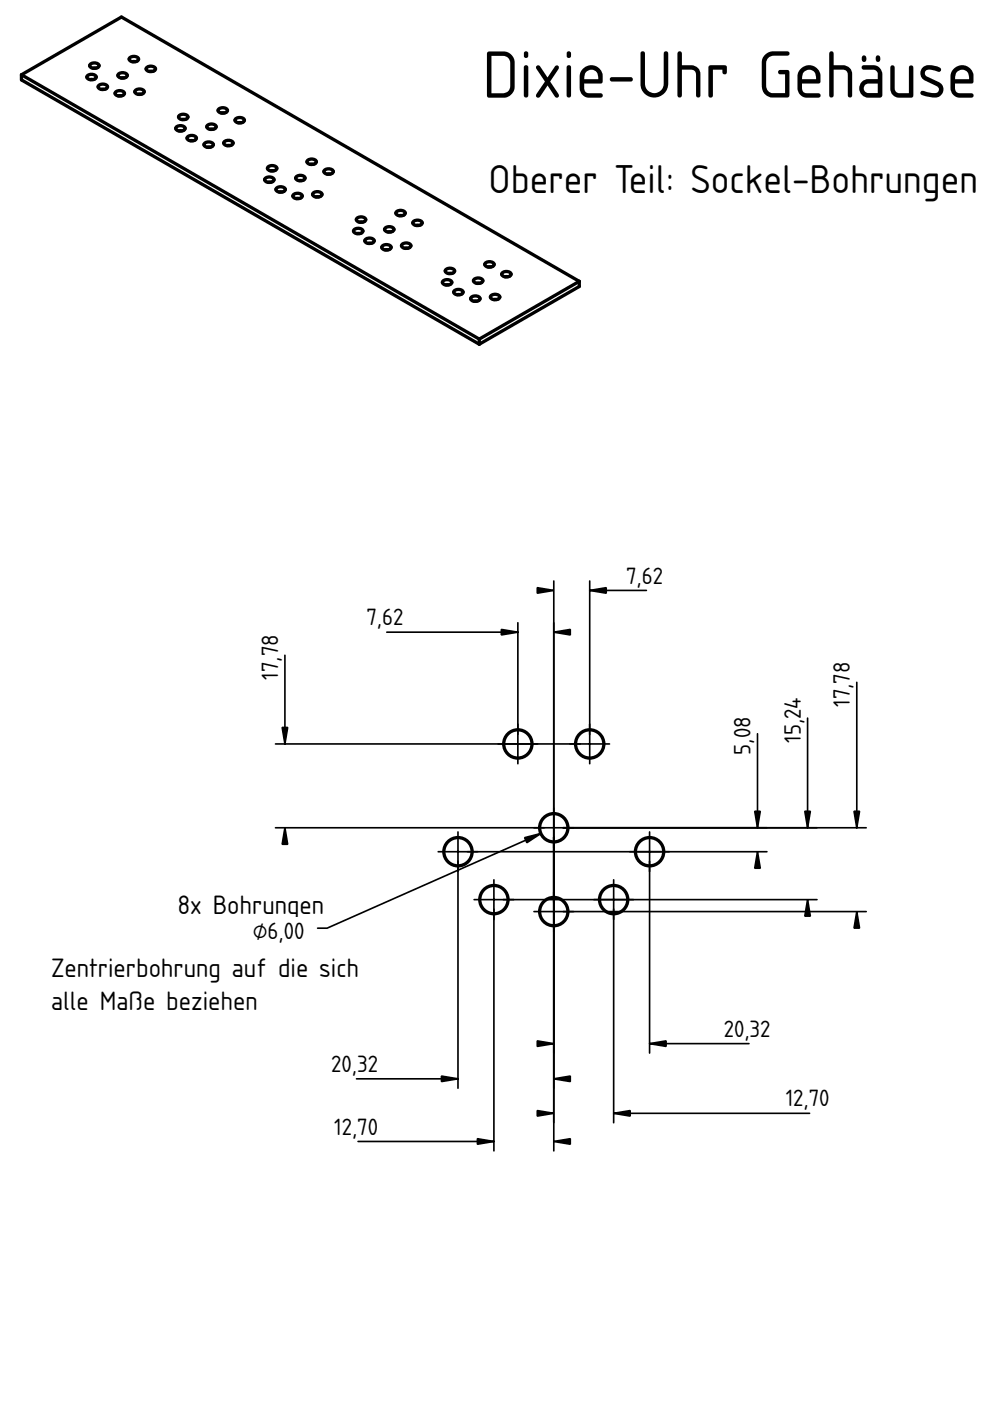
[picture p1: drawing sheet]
<svg xmlns="http://www.w3.org/2000/svg" width="210mm" height="297mm" viewBox="0 0 210 297" stroke-linecap="round" stroke-linejoin="round" font-family="sans-serif">
<path d="M117.4 175.5h.1" fill="none" stroke="#000" stroke-width=".21"/>
<g fill="#fff">
<circle cx="104.7" cy="190.7" r="3"/>
<circle cx="125" cy="157.7" r="3"/>
<circle cx="117.4" cy="193.3" r="3"/>
<circle cx="109.8" cy="157.7" r="3"/>
<circle cx="117.4" cy="175.5" r="3"/>
</g>
<path d="M117.4 175.5h.1" fill="none" stroke="#000" stroke-width=".21"/>
<g fill="#fff">
<circle cx="97.1" cy="180.6" r="3"/>
<circle cx="137.7" cy="180.6" r="3"/>
<circle cx="130.1" cy="190.7" r="3"/>
</g>
<g fill="none" stroke="#000" stroke-width=".7">
<circle cx="109.8" cy="157.7" r="3"/>
<circle cx="125" cy="157.7" r="3"/>
<circle cx="117.4" cy="175.5" r="3"/>
<circle cx="97.1" cy="180.6" r="3"/>
<circle cx="104.7" cy="190.7" r="3"/>
<circle cx="117.4" cy="193.3" r="3"/>
<circle cx="130.1" cy="190.7" r="3"/>
<circle cx="137.7" cy="180.6" r="3"/>
</g>
<g fill="#000" stroke="#000" stroke-width=".35">
<path d="M106.3 133.5l3.5 .5-3.5 .6zM117.4 134l3.5-.5v1.1zM113.9 124.6l3.5 .6-3.5 .6zM125 125.2l3.5-.6v1.2zM59.8 154.2h1.2l-.6 3.5zM60.4 175.5l.6 3.5h-1.2zM111.2 177.6l3.5-.9-3 2zM160 172h1.2l-.6 3.5zM170.6 172h1.2l-.6 3.5zM181.1 172h1.1l-.5 3.5zM160.6 180.6l.6 3.5h-1.2zM171.2 190.7l.6 3.5h-1.2z"/>
<path d="M181.7 193.3l.5 3.5h-1.1zM93.6 228.1l3.5 .6-3.5 .6zM113.9 220.7l3.5 .6-3.5 .6zM113.9 235.5l3.5 .5-3.5 .6zM117.4 228.7l3.5-.6v1.2zM130.1 236l3.5-.5v1.1zM137.7 221.3l3.5-.6v1.2zM101.2 241.4l3.5 .6-3.5 .6zM117.4 242l3.5-.6v1.2z"/>
<path d="M109.8 153.5v8.4zM105.6 157.7h8.4z" fill-rule="evenodd"/>
<path d="M117.4 171.3v8.4zM113.2 175.5h8.4z" fill-rule="evenodd"/>
<path d="M125 153.5v8.4zM120.8 157.7h8.4z" fill-rule="evenodd"/>
<path d="M97.1 176.4v8.4zM92.9 180.6h8.4z" fill-rule="evenodd"/>
<path d="M104.7 186.5v8.4zM100.5 190.7h8.4z" fill-rule="evenodd"/>
<path d="M117.4 189.1v8.4zM113.2 193.3h8.4z" fill-rule="evenodd"/>
<path d="M130.1 186.5v8.4zM125.9 190.7h8.4z" fill-rule="evenodd"/>
<path d="M137.7 176.4v8.4zM133.5 180.6h8.4z" fill-rule="evenodd"/>
</g>
<path d="M63.7 38.3h.1M117.4 175.5h.1" fill="none" stroke="#000" stroke-width=".21"/>
<g fill="none" stroke="#000" stroke-width=".35">
<path d="M60.4 138.9v18.8M82 134h27.8M109.8 132v23.7M117.4 123.2v120.8M125 123.2v32.5M125 125.2h12.1M58.4 157.7h64.6M160.6 155.6v19.9M171.2 152.3v23.2M181.7 144.7v30.8M58.4 175.5h57M114.7 176.7l-45.4 20.1h-2"/>
<path d="M119.4 175.5h64.3M97.1 182.6v48.1M99.1 180.6h63.5M104.7 192.7v51.3M106.7 190.7h66.5M119.4 193.3h64.3M130.1 192.7v45.3M137.7 182.6v40.7M75.6 228.7h21.5M130.1 236h41.5M137.7 221.3h21.1M75.9 242h28.8"/>
</g>
<path d="M4.6 15.9l21.2-12.3 97 56.1v1l-21.2 12.3-97-56.1z" fill-rule="evenodd" fill="#fff"/>
<path d="M63.7 38.3h.1" fill="none" stroke="#000" stroke-width=".21"/>
<path d="M4.6 15.9l21.2-12.3 97 56.1-21.2 12.2z" fill-rule="evenodd" fill="#fff"/>
<path d="M63.7 38.3h.1" fill="none" stroke="#000" stroke-width=".21"/>
<path d="M4.6 15.9l97 56v1.1l-97-56.1z" fill-rule="evenodd" fill="#fff"/>
<path d="M63.7 38.3h.1" fill="none" stroke="#000" stroke-width=".21"/>
<g fill="#fff">
<path d="M101.6 71.9l21.2-12.2v1l-21.2 12.3z" fill-rule="evenodd"/>
<path d="M19.1 13.7a1.25 1.25 0 0 1 1.9 .2 1.14 1.14 0 0 1-2 0z" fill-rule="evenodd"/>
<path d="M39.7 29.1a1.25 1.25 0 0 1 1.9 .2 1.14 1.14 0 0 1-2 0z" fill-rule="evenodd"/>
<path d="M25.1 15.8a1.25 1.25 0 0 1 1.9 .2 1.14 1.14 0 0 1-2 0z" fill-rule="evenodd"/>
<path d="M37.3 27a1.25 1.25 0 0 1 2 .2 1.14 1.14 0 0 1-2 0z" fill-rule="evenodd"/>
<path d="M99.9 63.1a1.25 1.25 0 0 1 1.9 .2 1.14 1.14 0 0 1-2 0z" fill-rule="evenodd"/>
<path d="M31.1 14.4a1.25 1.25 0 0 1 1.9 .2 1.14 1.14 0 0 1-2 0z" fill-rule="evenodd"/>
<path d="M100.5 59.3a1.25 1.25 0 0 1 1.9 .2 1.14 1.14 0 0 1-2 0z" fill-rule="evenodd"/>
<path d="M77.4 50.8a1.25 1.25 0 0 1 1.9 .3 1.14 1.14 0 0 1-2 0z" fill-rule="evenodd"/>
<path d="M84 45a1.25 1.25 0 0 1 1.9 .2 1.14 1.14 0 0 1-2 0z" fill-rule="evenodd"/>
<path d="M49.9 25.3a1.25 1.25 0 0 1 1.9 .2 1.14 1.14 0 0 1-2 0z" fill-rule="evenodd"/>
<path d="M81.6 48.4a1.25 1.25 0 0 1 1.9 .2 1.14 1.14 0 0 1-2 0z" fill-rule="evenodd"/>
<path d="M94.5 57.2a1.25 1.25 0 0 1 1.9 .2 1.14 1.14 0 0 1-2 0z" fill-rule="evenodd"/>
<path d="M106.4 57.9a1.25 1.25 0 0 1 2 .2 1.14 1.14 0 0 1-2 0z" fill-rule="evenodd"/>
<path d="M43.3 30.4a1.25 1.25 0 0 1 1.9 .3 1.14 1.14 0 0 1-2 0z" fill-rule="evenodd"/>
<path d="M47.5 30.1a1.25 1.25 0 0 1 1.9 .2 1.14 1.14 0 0 1-2 0z" fill-rule="evenodd"/>
<path d="M81 52.2a1.25 1.25 0 0 1 1.9 .2 1.14 1.14 0 0 1-2 0z" fill-rule="evenodd"/>
<path d="M58.6 39.9a1.25 1.25 0 0 1 1.9 .3 1.14 1.14 0 0 1-2 0z" fill-rule="evenodd"/>
<path d="M65.2 34.1a1.25 1.25 0 0 1 1.9 .2 1.14 1.14 0 0 1-2 0z" fill-rule="evenodd"/>
<path d="M68.7 36.1a1.25 1.25 0 0 1 2 .3 1.14 1.14 0 0 1-2 0z" fill-rule="evenodd"/>
<path d="M56.2 37.9a1.25 1.25 0 0 1 1.9 .2 1.14 1.14 0 0 1-2 0z" fill-rule="evenodd"/>
<path d="M62.8 37.5a1.25 1.25 0 0 1 1.9 .3 1.14 1.14 0 0 1-2 0z" fill-rule="evenodd"/>
</g>
<path d="M63.7 38.3h.1" fill="none" stroke="#000" stroke-width=".21"/>
<g fill="#fff">
<path d="M56.8 35.5a1.25 1.25 0 0 1 1.9 .2 1.14 1.14 0 0 1-2 0z" fill-rule="evenodd"/>
<path d="M62.2 41.3a1.25 1.25 0 0 1 1.9 .3 1.14 1.14 0 0 1-2 0z" fill-rule="evenodd"/>
<path d="M66.4 41a1.25 1.25 0 0 1 1.9 .2 1.14 1.14 0 0 1-2 0z" fill-rule="evenodd"/>
<path d="M75.6 46.3a1.25 1.25 0 0 1 1.9 .3 1.14 1.14 0 0 1-1.9 0z" fill-rule="evenodd"/>
<path d="M87.6 47a1.25 1.25 0 0 1 1.9 .3 1.14 1.14 0 0 1-2 0z" fill-rule="evenodd"/>
<path d="M28.7 19.2a1.25 1.25 0 0 1 1.9 .2 1.14 1.14 0 0 1-2 0z" fill-rule="evenodd"/>
<path d="M43.9 26.6a1.25 1.25 0 0 1 1.9 .3 1.14 1.14 0 0 1-2 0z" fill-rule="evenodd"/>
<path d="M75 48.8a1.25 1.25 0 0 1 2 .2 1.14 1.14 0 0 1-2 0z" fill-rule="evenodd"/>
<path d="M37.9 24.6a1.25 1.25 0 0 1 2 .2 1.14 1.14 0 0 1-2 0z" fill-rule="evenodd"/>
<path d="M46.3 23.2a1.25 1.25 0 0 1 1.9 .2 1.14 1.14 0 0 1-2 0z" fill-rule="evenodd"/>
<path d="M20.9 18.2a1.25 1.25 0 0 1 1.9 .2 1.14 1.14 0 0 1-2 0z" fill-rule="evenodd"/>
<path d="M27.5 12.3a1.25 1.25 0 0 1 1.9 .2 1.14 1.14 0 0 1-2 0z" fill-rule="evenodd"/>
<path d="M104.1 62.7a1.25 1.25 0 0 1 1.9 .3 1.14 1.14 0 0 1-2 0z" fill-rule="evenodd"/>
<path d="M93.9 59.6a1.25 1.25 0 0 1 1.9 .3 1.14 1.14 0 0 1-2 0z" fill-rule="evenodd"/>
<path d="M96.3 61.7a1.25 1.25 0 0 1 1.9 .2 1.14 1.14 0 0 1-2 0z" fill-rule="evenodd"/>
<path d="M102.9 55.8a1.25 1.25 0 0 1 1.9 .3 1.14 1.14 0 0 1-2 0z" fill-rule="evenodd"/>
<path d="M18.5 16.1a1.25 1.25 0 0 1 1.9 .2 1.14 1.14 0 0 1-2 0z" fill-rule="evenodd"/>
<path d="M85.2 51.9a1.25 1.25 0 0 1 1.9 .2 1.14 1.14 0 0 1-2 0z" fill-rule="evenodd"/>
<path d="M24.5 19.6a1.25 1.25 0 0 1 1.9 .2 1.14 1.14 0 0 1-2 0z" fill-rule="evenodd"/>
<path d="M19.1 13.7a1.25 1.25 0 0 1 1.9 .2 1.14 1.14 0 0 1-2 0z" fill-rule="evenodd"/>
<path d="M99.9 63.1a1.25 1.25 0 0 1 1.9 .2 1.14 1.14 0 0 1-2 0z" fill-rule="evenodd"/>
<path d="M25.1 15.8a1.25 1.25 0 0 1 1.9 .2 1.14 1.14 0 0 1-2 0z" fill-rule="evenodd"/>
<path d="M39.7 29.1a1.25 1.25 0 0 1 1.9 .2 1.14 1.14 0 0 1-2 0z" fill-rule="evenodd"/>
<path d="M100.5 59.3a1.25 1.25 0 0 1 1.9 .2 1.14 1.14 0 0 1-2 0z" fill-rule="evenodd"/>
<path d="M37.3 27a1.25 1.25 0 0 1 2 .2 1.14 1.14 0 0 1-2 0z" fill-rule="evenodd"/>
<path d="M31.1 14.4a1.25 1.25 0 0 1 1.9 .2 1.14 1.14 0 0 1-2 0z" fill-rule="evenodd"/>
<path d="M81.6 48.4a1.25 1.25 0 0 1 1.9 .2 1.14 1.14 0 0 1-2 0z" fill-rule="evenodd"/>
<path d="M84 45a1.25 1.25 0 0 1 1.9 .2 1.14 1.14 0 0 1-2 0z" fill-rule="evenodd"/>
<path d="M77.4 50.8a1.25 1.25 0 0 1 1.9 .3 1.14 1.14 0 0 1-2 0z" fill-rule="evenodd"/>
<path d="M43.3 30.4a1.25 1.25 0 0 1 1.9 .3 1.14 1.14 0 0 1-2 0z" fill-rule="evenodd"/>
<path d="M49.9 25.3a1.25 1.25 0 0 1 1.9 .2 1.14 1.14 0 0 1-2 0z" fill-rule="evenodd"/>
<path d="M96.3 61.7a1.25 1.25 0 0 1 1.9 .2 1.14 1.14 0 0 1-2 0z" fill-rule="evenodd"/>
<path d="M28.7 19.2a1.25 1.25 0 0 1 1.9 .2 1.14 1.14 0 0 1-2 0z" fill-rule="evenodd"/>
<path d="M68.7 36.1a1.25 1.25 0 0 1 2 .3 1.14 1.14 0 0 1-2 0z" fill-rule="evenodd"/>
<path d="M56.2 37.9a1.25 1.25 0 0 1 1.9 .2 1.14 1.14 0 0 1-2 0z" fill-rule="evenodd"/>
<path d="M58.6 39.9a1.25 1.25 0 0 1 1.9 .3 1.14 1.14 0 0 1-2 0z" fill-rule="evenodd"/>
<path d="M62.8 37.5a1.25 1.25 0 0 1 1.9 .3 1.14 1.14 0 0 1-2 0z" fill-rule="evenodd"/>
</g>
<path d="M63.7 38.3h.1" fill="none" stroke="#000" stroke-width=".21"/>
<g fill="#fff">
<path d="M65.2 34.1a1.25 1.25 0 0 1 1.9 .2 1.14 1.14 0 0 1-2 0z" fill-rule="evenodd"/>
<path d="M62.2 41.3a1.25 1.25 0 0 1 1.9 .3 1.14 1.14 0 0 1-2 0z" fill-rule="evenodd"/>
<path d="M56.8 35.5a1.25 1.25 0 0 1 1.9 .2 1.14 1.14 0 0 1-2 0z" fill-rule="evenodd"/>
<path d="M66.4 41a1.25 1.25 0 0 1 1.9 .2 1.14 1.14 0 0 1-2 0z" fill-rule="evenodd"/>
<path d="M47.5 30.1a1.25 1.25 0 0 1 1.9 .2 1.14 1.14 0 0 1-2 0z" fill-rule="evenodd"/>
<path d="M75.6 46.3a1.25 1.25 0 0 1 1.9 .3 1.14 1.14 0 0 1-1.9 0z" fill-rule="evenodd"/>
<path d="M87.6 47a1.25 1.25 0 0 1 1.9 .3 1.14 1.14 0 0 1-2 0z" fill-rule="evenodd"/>
<path d="M43.9 26.6a1.25 1.25 0 0 1 1.9 .3 1.14 1.14 0 0 1-2 0z" fill-rule="evenodd"/>
<path d="M24.5 19.6a1.25 1.25 0 0 1 1.9 .2 1.14 1.14 0 0 1-2 0z" fill-rule="evenodd"/>
<path d="M81 52.2a1.25 1.25 0 0 1 1.9 .2 1.14 1.14 0 0 1-2 0z" fill-rule="evenodd"/>
<path d="M75 48.8a1.25 1.25 0 0 1 2 .2 1.14 1.14 0 0 1-2 0z" fill-rule="evenodd"/>
<path d="M106.4 57.9a1.25 1.25 0 0 1 2 .2 1.14 1.14 0 0 1-2 0z" fill-rule="evenodd"/>
<path d="M94.5 57.2a1.25 1.25 0 0 1 1.9 .2 1.14 1.14 0 0 1-2 0z" fill-rule="evenodd"/>
<path d="M46.3 23.2a1.25 1.25 0 0 1 1.9 .2 1.14 1.14 0 0 1-2 0z" fill-rule="evenodd"/>
<path d="M37.9 24.6a1.25 1.25 0 0 1 2 .2 1.14 1.14 0 0 1-2 0z" fill-rule="evenodd"/>
<path d="M85.2 51.9a1.25 1.25 0 0 1 1.9 .2 1.14 1.14 0 0 1-2 0z" fill-rule="evenodd"/>
<path d="M93.9 59.6a1.25 1.25 0 0 1 1.9 .3 1.14 1.14 0 0 1-2 0z" fill-rule="evenodd"/>
<path d="M20.9 18.2a1.25 1.25 0 0 1 1.9 .2 1.14 1.14 0 0 1-2 0z" fill-rule="evenodd"/>
<path d="M27.5 12.3a1.25 1.25 0 0 1 1.9 .2 1.14 1.14 0 0 1-2 0z" fill-rule="evenodd"/>
<path d="M18.5 16.1a1.25 1.25 0 0 1 1.9 .2 1.14 1.14 0 0 1-2 0z" fill-rule="evenodd"/>
<path d="M104.1 62.7a1.25 1.25 0 0 1 1.9 .3 1.14 1.14 0 0 1-2 0z" fill-rule="evenodd"/>
<path d="M102.9 55.8a1.25 1.25 0 0 1 1.9 .3 1.14 1.14 0 0 1-2 0z" fill-rule="evenodd"/>
<path d="M107 58.7h.7z" fill-rule="evenodd"/>
<path d="M95.1 58h.6z" fill-rule="evenodd"/>
<path d="M28.1 13.1h.6z" fill-rule="evenodd"/>
<path d="M103.4 56.6h.7z" fill-rule="evenodd"/>
<path d="M21.5 19h.6z" fill-rule="evenodd"/>
<path d="M104.6 63.5h.7z" fill-rule="evenodd"/>
<path d="M81.6 53h.7z" fill-rule="evenodd"/>
<path d="M38.5 25.3h.7z" fill-rule="evenodd"/>
<path d="M46.9 24h.7z" fill-rule="evenodd"/>
<path d="M48.1 30.9h.7z" fill-rule="evenodd"/>
<path d="M50.5 26h.7z" fill-rule="evenodd"/>
<path d="M78 51.6h.7z" fill-rule="evenodd"/>
<path d="M75.6 49.5h.7z" fill-rule="evenodd"/>
<path d="M31.6 15.2h.7z" fill-rule="evenodd"/>
<path d="M88.2 47.8h.7z" fill-rule="evenodd"/>
<path d="M76.2 47.1h.7z" fill-rule="evenodd"/>
<path d="M65.7 34.8h.7z" fill-rule="evenodd"/>
<path d="M59.2 40.7h.6z" fill-rule="evenodd"/>
<path d="M57.4 36.2h.6z" fill-rule="evenodd"/>
<path d="M63.4 38.3h.6z" fill-rule="evenodd"/>
</g>
<path d="M63.7 38.3h.1" fill="none" stroke="#000" stroke-width=".21"/>
<g fill="#fff">
<path d="M56.8 38.6h.6z" fill-rule="evenodd"/>
<path d="M69.3 36.9h.7z" fill-rule="evenodd"/>
<path d="M62.8 42.1h.6z" fill-rule="evenodd"/>
<path d="M40.3 29.8h.7z" fill-rule="evenodd"/>
<path d="M66.9 41.8h.7z" fill-rule="evenodd"/>
<path d="M94.5 60.4h.6z" fill-rule="evenodd"/>
<path d="M43.9 31.2h.7z" fill-rule="evenodd"/>
<path d="M44.5 27.4h.7z" fill-rule="evenodd"/>
<path d="M37.9 27.8h.7z" fill-rule="evenodd"/>
<path d="M29.2 20h.7z" fill-rule="evenodd"/>
<path d="M19.1 16.9h.6z" fill-rule="evenodd"/>
<path d="M84.6 45.7h.7z" fill-rule="evenodd"/>
<path d="M82.2 49.2h.7z" fill-rule="evenodd"/>
<path d="M101 60.1h.7z" fill-rule="evenodd"/>
<path d="M25.7 16.5h.6z" fill-rule="evenodd"/>
<path d="M100.5 63.9h.6z" fill-rule="evenodd"/>
<path d="M85.8 52.6h.7z" fill-rule="evenodd"/>
<path d="M19.7 14.5h.6z" fill-rule="evenodd"/>
<path d="M96.9 62.5h.6z" fill-rule="evenodd"/>
<path d="M25.1 20.3h.6z" fill-rule="evenodd"/>
</g>
<g fill="none" stroke="#000" stroke-width=".7">
<path d="M4.6 15.9v1l97 56.1M4.6 15.9l21.2-12.3 97 56.1M4.6 15.9l97 56M18.5 16.1a1.25 1.25 0 0 1 1.9 .2 1.15 1.15 0 0 1-2 0zM19.1 16.9h.6M19.1 13.7a1.25 1.25 0 0 1 1.9 .2 1.15 1.15 0 0 1-2 0zM19.7 14.5h.6M20.9 18.2a1.25 1.25 0 0 1 1.9 .2 1.15 1.15 0 0 1-2 0zM21.5 19h.6M24.5 19.6a1.25 1.25 0 0 1 1.9 .2 1.15 1.15 0 0 1-2 0zM25.1 15.8a1.25 1.25 0 0 1 1.9 .2 1.15 1.15 0 0 1-2 0zM25.7 16.5h.6"/>
<path d="M27.5 12.3a1.25 1.25 0 0 1 1.9 .2 1.15 1.15 0 0 1-2 0zM28.1 13.1h.6M28.7 19.2a1.25 1.25 0 0 1 1.9 .2 1.15 1.15 0 0 1-2 0zM29.2 20h.7M31.1 14.4a1.25 1.25 0 0 1 1.9 .2 1.15 1.15 0 0 1-2 0zM31.6 15.2h.7M25.1 20.3h.6M37.3 27a1.25 1.25 0 0 1 2 .2 1.15 1.15 0 0 1-2 0zM37.9 27.8h.7M37.9 24.6a1.25 1.25 0 0 1 2 .2 1.15 1.15 0 0 1-2 0zM38.5 25.3h.7M39.7 29.1a1.25 1.25 0 0 1 1.9 .2 1.15 1.15 0 0 1-2 0z"/>
<path d="M40.3 29.8h.7M43.3 30.4a1.25 1.25 0 0 1 1.9 .3 1.15 1.15 0 0 1-2 0zM43.9 31.2h.7M43.9 26.6a1.25 1.25 0 0 1 1.9 .3 1.15 1.15 0 0 1-2 0zM44.5 27.4h.7M46.3 23.2a1.25 1.25 0 0 1 1.9 .2 1.15 1.15 0 0 1-2 0zM46.9 24h.7M47.5 30.1a1.25 1.25 0 0 1 1.9 .2 1.15 1.15 0 0 1-2 0zM48.1 30.9h.7M49.9 25.3a1.25 1.25 0 0 1 1.9 .2 1.15 1.15 0 0 1-2 0zM50.5 26h.7M56.2 37.9a1.25 1.25 0 0 1 1.9 .2 1.15 1.15 0 0 1-2 0z"/>
<path d="M56.8 38.6h.6M56.8 35.5a1.25 1.25 0 0 1 1.9 .2 1.15 1.15 0 0 1-2 0zM57.4 36.2h.6M58.6 39.9a1.25 1.25 0 0 1 1.9 .3 1.15 1.15 0 0 1-2 0zM62.8 37.5a1.25 1.25 0 0 1 1.9 .3 1.15 1.15 0 0 1-2 0zM63.4 38.3h.6M65.2 34.1a1.25 1.25 0 0 1 1.9 .2 1.15 1.15 0 0 1-2 0zM65.7 34.8h.7M68.7 36.1a1.25 1.25 0 0 1 2 .3 1.15 1.15 0 0 1-2 0zM69.3 36.9h.7M59.2 40.7h.6M62.2 41.3a1.25 1.25 0 0 1 1.9 .3 1.15 1.15 0 0 1-2 0z"/>
<path d="M62.8 42.1h.6M66.4 41a1.25 1.25 0 0 1 1.9 .2 1.15 1.15 0 0 1-2 0zM66.9 41.8h.7M75 48.8a1.25 1.25 0 0 1 2 .2 1.15 1.15 0 0 1-2 0zM75.6 49.5h.7M75.6 46.3a1.25 1.25 0 0 1 1.9 .3 1.15 1.15 0 0 1-1.9 0zM76.2 47.1h.7M77.4 50.8a1.25 1.25 0 0 1 1.9 .3 1.15 1.15 0 0 1-2 0zM78 51.6h.7M81 52.2a1.25 1.25 0 0 1 1.9 .2 1.15 1.15 0 0 1-2 0zM81.6 53h.7M81.6 48.4a1.25 1.25 0 0 1 1.9 .2 1.15 1.15 0 0 1-2 0z"/>
<path d="M82.2 49.2h.7M84 45a1.25 1.25 0 0 1 1.9 .2 1.15 1.15 0 0 1-2 0zM84.6 45.7h.7M85.2 51.9a1.25 1.25 0 0 1 1.9 .2 1.15 1.15 0 0 1-2 0zM85.8 52.6h.7M87.6 47a1.25 1.25 0 0 1 1.9 .3 1.15 1.15 0 0 1-2 0zM88.2 47.8h.7M93.9 59.6a1.25 1.25 0 0 1 1.9 .3 1.15 1.15 0 0 1-2 0zM94.5 57.2a1.25 1.25 0 0 1 1.9 .2 1.15 1.15 0 0 1-2 0zM95.1 58h.6M100.5 59.3a1.25 1.25 0 0 1 1.9 .2 1.15 1.15 0 0 1-2 0zM102.9 55.8a1.25 1.25 0 0 1 1.9 .3 1.15 1.15 0 0 1-2 0z"/>
<path d="M103.4 56.6h.7M106.4 57.9a1.25 1.25 0 0 1 2 .2 1.15 1.15 0 0 1-2 0zM107 58.7h.7M122.8 59.7l-21.2 12.2M122.8 59.7v1l-21.2 12.3M94.5 60.4h.6M96.3 61.7a1.25 1.25 0 0 1 1.9 .2 1.15 1.15 0 0 1-2 0zM96.9 62.5h.6M99.9 63.1a1.25 1.25 0 0 1 1.9 .2 1.15 1.15 0 0 1-2 0zM100.5 63.9h.6M101 60.1h.7M101.6 71.9v1.1"/>
<path d="M104.1 62.7a1.25 1.25 0 0 1 1.9 .3 1.15 1.15 0 0 1-2 0zM104.6 63.5h.7"/>
</g>
<text font-size="13.3" x="102.3" y="20.7">Dixie-Uhr Gehäuse</text>
<text font-size="8" x="103.6" y="40.9">Oberer Teil: Sockel-Bohrungen</text>
<g font-size="5.3">
<text x="37.6" y="193.8">8x Bohrungen</text>
<text x="10.8" y="207.1">Zentrierbohrung auf die sich</text>
<text x="10.8" y="214.2">alle Maße beziehen</text>
</g>
<g font-size="4.7">
<text x="132.7" y="123.7">7,62</text>
<text x="77.7" y="132.6">7,62</text>
<text x="59" y="144.1" transform="rotate(-90 59 144.1)">17,78</text>
<text x="180.2" y="149.9" transform="rotate(-90 180.2 149.9)">17,78</text>
<text x="159.2" y="160" transform="rotate(-90 159.2 160)">5,08</text>
<text x="169.8" y="157.5" transform="rotate(-90 169.8 157.5)">15,24</text>
<text x="53.6" y="199">⌀6,00</text>
<text x="153.4" y="219.8">20,32</text>
<text x="70.2" y="227.3">20,32</text>
<text x="166.6" y="234.6">12,70</text>
<text x="70.8" y="240.6">12,70</text>
</g>
</svg>
